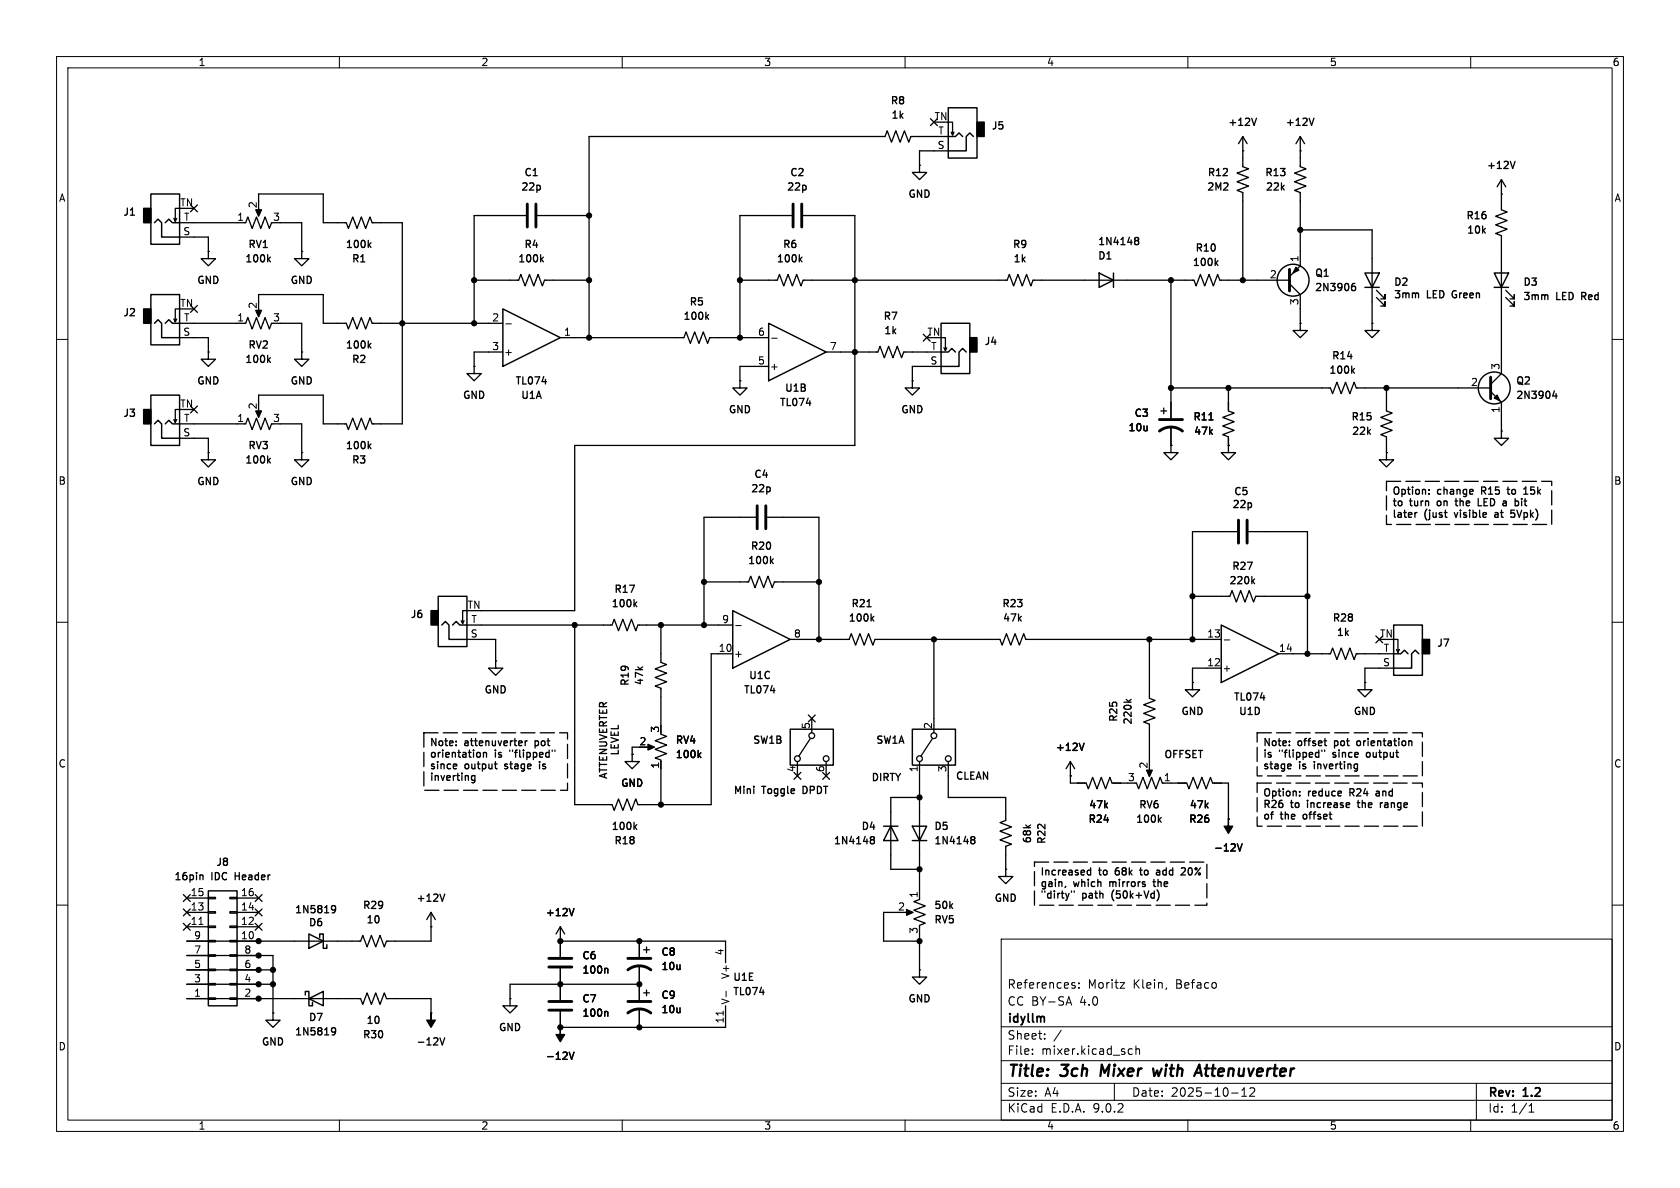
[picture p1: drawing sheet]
<svg xmlns="http://www.w3.org/2000/svg" width="297mm" height="210mm" viewBox="0 0 297 210" stroke-linecap="round" stroke-linejoin="round" font-family="sans-serif">
<g fill="none" stroke="#000" stroke-width=".18">
<path d="M10 10h277v190h-277zM12 12h273v186h-273zM60 10v2M110 10v2M160 10v2M210 10v2M260 10v2M89.4 57.2h1M136.4 59.8h1M10 60h2M285 60h2M10 110h2"/>
<path d="M130.1 110.6h.9M216.4 113.1h1M285 110h2M10 160h2M35.2 163.4h.7M127.9 178.7v.8M128.4 175.2v1M177 166h108v32h-108zM188.6 177.3h.7M189 176.2l.5 1.5M189.7 174.2l.3 .1 .1 .2-.2 .2h-.3M189.7 173.7l.3 .1"/>
<path d="M190.7 174.6v.1M190.7 173.8v.1M198 173.7h.8l-.8 1h.8M206.2 174.6l-.1 .3M285 160h2M60 198v2M110 198v2M160 198v2M177 194.5h108M177 191.5h108M177 187.5h108M177 181.5h108"/>
<path d="M182.5 186.3v.1M182.5 185.5v.1M184.7 183.6v.1M184.7 182.8v.1M187.6 182.1l-1.3 2M197 191.5v3M199.6 186.3h.6M199.6 185.5h.6M200.8 185.5l.2-.1 .4 .1 .1 .9M200.8 184.9v1.5M210 198v2M217.7 193.2h1.2"/>
<path d="M219.5 193.8h.9M219.5 192.7l.5-.4v1.5M221 192.4l.5-.1 .2 .1 .1 .3-.9 1.1h.9M260 198v2M261 191.5v6.5M270.3 196.6h.9M270.3 195.5l.4-.4v1.5"/>
</g>
<path d="M194.8 188.2l-.3 2M203.8 188.9l.3 1.3 .5-.9 .2 .9 .6-1.3M211.4 189.6h.9M212 188.2l.4 2" fill="none" stroke="#000" stroke-width=".4"/>
<g fill="none" stroke="#000" stroke-width=".51">
<path d="M93.2 36.1v4M94.7 36.1v4M140.2 36.1v4M141.7 36.1v4M228 47.6v3.8M205 76.2a3.3 3.3 0 0 1 4 0M205 74.2h4M263.5 66.7v3.8M133.9 89.4v4.1M135.4 89.4v4.1M218.9 91.9v4.1M220.5 91.9v4.1"/>
<path d="M97 170.9h4.1M97 169.4h4.1M97 177h4.1M97 178.6h4.1M111 179.1a3.3 3.3 0 0 1 4.1 0M111 171.5a3.3 3.3 0 0 1 4.1 0M111 169.4h4.1M111 177h4.1"/>
</g>
<g fill="none" stroke="#000" stroke-width=".23">
<path d="M23.1 38h.7M31.2 38.6l-.2 .5M31.7 39.4h11.7l.4-1 .8 2 .7-2 .8 2 .8-2 .7 2 .4-1M31.7 36.8h-.7v2.3l-.3-.5M33.7 36.2l1.2 1.2M34.9 36.2l-1.2 1.2M45.7 35.6v-1.3h11.4v5.1h4.1l.4 1 .8-2 .7 2 .8-2 .7 2 .8-2 .4 1h5.3v35.5h-5.3l-.4-1-.8 2-.7-2-.8 2-.7-2-.8 2-.4-1h-4.1v-5h-11.4v1.2M45.7 36.8v1M49.5 39.4h3.8v5.1M93 38.1h-9.2v19.1M95 38.1h9.1M95.5 32.9v.6"/>
<path d="M140 38.1h-9.2v21.6M142 38.1h9.1v40.6h-49.5v29.3h-16.5M142.5 32.9v.6M162.6 29.2v1.3h1.2l-1.2 1.3-1.3-1.3h1.3M162.6 29.2h.1M164.5 21l1.2 1.2M165.7 21l-1.2 1.2M167.6 21.6h.8v2.3l.3-.5M167.6 24.1h-6.6l-.3 1-.8-2-.8 2-.7-2-.8 2-.8-2-.3 1h-52.4v35.6M167.6 26.7h-5v2.5M168.1 23.4l.3 .5M219.7 26.7h.1"/>
<path d="M219.7 24.1v5.4l1 .3-2 .8 2 .8-2 .7 2 .8-2 .8 1 .3v15.5M219.7 24.1l-.8 1.3M219.7 24.1l.8 1.3M222.1 20.9l-.4 1.3M229.9 24.1v5.4l1 .3-2 .8 2 .8-2 .7 2 .8-2 .8 1 .3v13l-1.9 1.9M229.9 26.7h.1M229.9 24.1l-.8 1.3M229.9 24.1l.7 1.3M232.3 20.9l-.4 1.3M265.4 31.8v5.3l1 .4-2 .7 2 .8-2 .8 2 .7-2 .8 1 .4v24.3l-1.9 1.9M265.4 34.3h.1M265.4 31.8l-.7 1.2"/>
<path d="M265.4 31.8l.8 1.2M267.8 28.5l-.4 1.3M31.2 56.4l-.2 .5M31.7 54.6h-.7v2.3l-.3-.5M31.7 57.2h11.7l.4-1.1 .8 2.1 .7-2.1 .8 2.1 .8-2.1 .7 2.1 .4-1M31.7 59.7h5.1v2.5M31.7 41.9h5.1v2.6M33.7 54l1.2 1.2M34.9 54l-1.2 1.2M36.8 44.5v1.2h1.3l-1.3 1.3-1.2-1.3h1.2M36.8 44.5h.1M45.7 53.3v-1.2h11.4v5.1h4.1l.4 1 .8-2.1 .7 2.1 .8-2.1 .7 2.1 .8-2.1 .4 1.1h23.1"/>
<path d="M45.7 54.6v1M47.4 45.8l.4 .5M47.8 45.4l-.5 .5M49.5 57.2h3.8v5M53.3 44.5v1.2h1.3l-1.3 1.3-1.2-1.3h1.2M53.3 44.5h.1M65.2 43.3l.4 .5M65.6 42.9l-.5 .5M83.8 49.5h7.9l.4-1 .7 2 .8-2 .8 2 .7-2 .8 2 .4-1h7.8M95.7 45.8l.4 .5M96.1 45.4l-.5 .5M99.1 59.7h21.8l.4-1 .7 2 .8-2 .8 2 .7-2 .8 2 .4-1h10.4"/>
<path d="M124.9 56l.4 .5M125.3 55.6l-.5 .5M130.8 49.5h6.6l.4-1 .8 2 .7-2 .8 2 .7-2 .8 2 .4-1h36.1l.3-1 .8 2 .8-2 .7 2 .8-2 .7 2 .4-1h28.5l.4 1 .7-2 .8 2 .7-2 .8 2 .8-2 .3 1h12.4M141.4 45.8l.4 .5M141.8 45.4l-.5 .5M163.2 59.1l1.2 1.2M164.4 59.1l-1.2 1.2M166.4 59.7h.7v2.3l.3-.5M200.6 42.4l.2 .1M200.6 42.1l.2-.1h.4l.1 .3-.2 .2M200.8 42.5h.3M200.8 42.5l-.2 .1"/>
<path d="M201.1 42.5l.2 .3-.1 .3-.1 .1-.5-.1M207 49.5v24.4M215 46.4l.3 .5M215.3 46.1l-.5 .5M228 50.2l1.9 1.9v5.1M229.9 57.2v1.2h-1.3l1.3 1.3 1.2-1.3h-1.2M229.9 57.2h.1M229.9 40.6h12.7v16.6M239 50.7l.4-.1 .3 .2-.2 .5-.3 .1-.2-.1M239.5 50.1l-.3 .1-.2 .2M242.6 57.2v1.2h-1.3l1.3 1.3 1.2-1.3h-1.2M242.6 57.2h.1"/>
<path d="M243.3 52.6l1.6 1.5v-.8v.8h-.8M243.3 51.3l1.6 1.5v-.7v.7h-.8M250.6 51.8l.2 .2v.6M266.2 52.6l1.5 1.5v-.8v.8h-.7M266.2 51.3l1.5 1.5v-.7v.7h-.7M273.5 52.1l.1 .2v.7M31.2 74.2l-.2 .5M31.7 72.4h-.7v2.3l-.3-.5M31.7 74.9h11.7l.4-1 .8 2 .7-2 .8 2 .8-2 .7 2 .4-1M31.7 77.5h5.1v2.5M33.7 71.8l1.2 1.2M34.9 71.8l-1.2 1.2"/>
<path d="M36.8 62.2v1.3h1.3l-1.3 1.3-1.2-1.3h1.2M36.8 62.2h.1M45.7 72.4v1M47.4 63.6l.4 .5M47.8 63.2l-.5 .5M49.5 74.9h3.8v5.1M53.3 62.2v1.3h1.3l-1.3 1.3-1.2-1.3h1.2M53.3 62.2h.1M65.2 61.1l.4 .4M65.2 78.8l.4 .5M65.6 60.7l-.5 .5M65.6 78.5l-.5 .5"/>
<path d="M83.8 64.8v1.2h1.3l-1.3 1.3-1.3-1.3h1.3M83.8 64.8h.1M88.9 62.2h-5.1v2.6M95.8 67.5h.8M130.8 67.3v1.3h1.3l-1.3 1.3-1.3-1.3h1.3M130.8 67.3h.1M135.9 64.8h-5.1v2.5M142.6 71.3h.7M146 62.2h9.2l.4-1 .7 2 .8-2 .8 2 .7-2 .8 2 .4-1h6.6M161.3 67.3v1.3h1.3l-1.3 1.3-1.3-1.3h1.3M161.3 67.3h.1M166.4 64.8h-5.1v2.5"/>
<path d="M166.9 61.5l.2 .5M202.8 75.3v.8M202.8 76l-.1 .1M205.2 72.6h1M205.7 72.1v1.1M207 68.6h28.2l.4 1 .7-2 .8 2 .8-2 .7 2 .8-2 .4 1h23.7M207 78.7v1.3h-1.3l1.3 1.3 1.3-1.3h-1.3M207 78.7h.1M207 75.4v3.3M213.7 74.2h.8M217.2 78.7v1.3h-1.3l1.3 1.3 1.2-1.3h-1.2M217.2 78.7h.1"/>
<path d="M217.2 68.6v4l1 .4-2 .8 2 .7-2 .8 2 .8-2 .7 1 .4v1.5M239.1 65.5l.3 .5M239.4 65.1l-.4 .5M245.1 68.6v4l1 .4-2 .8 2 .7-2 .8 2 .8-2 .7 1 .4v2.8M263.5 69.2l1.9 1.9v5.1M265.4 76.2v1.3h-1.2l1.2 1.2 1.3-1.2h-1.3M265.4 76.2h.1M274.8 69.1l-.3 .9h.8M275.1 69.6v.8M36.8 80v1.3h1.3l-1.3 1.3-1.2-1.3h1.2M36.8 80h.1M47.4 81.4l.4 .5"/>
<path d="M47.8 81l-.5 .5M53.3 80v1.3h1.3l-1.3 1.3-1.2-1.3h1.2M53.3 80h.1M133.6 91.4h-9.1v19.1M135.6 91.4h9.2v21.6M136.1 86.2v.6M136.3 99.2l.4 .4M136.7 98.8l-.5 .5M218.7 94h-7.9v19M220.7 94h10.4v21.6M221.2 89v.6M245.1 80v1.3h-1.3l1.3 1.3 1.3-1.3h-1.3"/>
<path d="M245.1 80h.1M246.5 88.1v1.1M246.5 90.2v1.1M248.3 90.2v1.1M249.4 88.1v1.1M250.1 90.6v.9M250.3 90.7l-.2 .1M252.6 87.2v.2M252.6 86.6v.1M255.3 86.1v1.3M255.7 91.5h.1M257.4 88.1v1.1l.3 .2"/>
<path d="M258.1 88.1v1.3M260.4 90.2v1.3M261.3 88.1v1.3h.6M261.6 90.2v1.1M262.4 88.1v1.3M262.5 86.2l-.6-.1v1.3M263.4 86.3l.1-.2v1.3M263.5 88.1v1.3M264.4 90.6l-.1 .1M264.7 91h-.3l-.2 .1 .1 .3 .4 .1M265 86.1h-.6v.6M265.4 90.2v1.1"/>
<path d="M266.4 86.5h.5M266.6 86.1v1.1l.3 .2M267.1 90.2v.6M267.3 90.7h-.2M267.6 90.7l.2 .2-.1 .4-.1 .2-.5-.1M267.9 88.1v1.3M269 88.6v.8M269.4 87.4h.7M269.4 86.5l.3-.4v1.3M269.4 88.6h.5M269.6 88.1v1.1M271.2 86.1h-.6v.6"/>
<path d="M271.9 86.1v1.3M82 109.7l-.2 .5M82.5 110.5h25.7l.4-1 .7 2 .8-2 .8 2 .7-2 .8 2 .4-1h16.7M82.5 108h-.7v2.2l-.3-.5M82.5 113h5.1v3.8M87.6 116.8v1.3h1.3l-1.3 1.3-1.2-1.3h1.2M87.6 116.8h.1M101.6 110.5v31.7h6.6l.4 1.1 .7-2.1 .8 2.1 .8-2.1 .7 2.1 .8-2.1 .4 1h12.9v-26.6h3.8M112.2 106.8l.4 .5M112.6 106.4l-.5 .5M116.8 110.5v6.6l1.1 .4-2.1 .7 2.1 .8-2.1 .8 2.1 .7-2.1 .8 1 .4v6.6M124.5 102.9h7.8l.4-1 .8 2 .7-2 .8 2 .8-2 .7 2 .4-1h7.9"/>
<path d="M139.7 113h10.4l.4-1 .8 2 .7-2 .8 2 .7-2 .8 2 .4-1h22.1l.4 1 .7-2 .8 2 .8-2 .7 2 .8-2 .4 1h34.5M153.3 107.3h.7M154.1 109.3l.4 .5M154.5 108.9l-.5 .5M165.1 113v16.5M203.2 113v10.4l1 .4-2 .8 2 .7-2 .8 2 .8-2 .7 1 .4v6.6M210.8 105.4h6.6l.4-1 .8 2 .7-2 .8 2 .8-2 .7 2 .4-1h9.1M215.9 118.1h-5.1v2.6M221.4 102.7l.4 .5M221.8 102.3l-.5 .5M226.1 115.6h9.1l.4-1 .7 2 .8-2 .8 2 .7-2 .8 2 .4-1h6.6M243.2 112.4l1.2 1.2"/>
<path d="M244.4 112.4l-1.2 1.2M246.4 113h.7v2.3l.3-.5M246.4 118.1h-5.1v2.6M246.9 114.8l.2 .5M77.1 130.5v1.3l-.8-1.3v1.3M78.8 130.5v1.1M80.6 131.7v.1M80.6 131v.1M80.7 135.8l-.4 .1M80.7 135.1v.3l-.6 .1M80.9 136.7v1.1M81.1 132.6v1.1"/>
<path d="M81.7 136.7h-.1M81.7 136.7h.1M81.7 136.7v.1M83 132.6v1.1M83.4 130.5v1.1M83.4 137.3l.1 .6h.5M84 137.1v1l-.3 .3-.3-.1M84.1 130.5v1.1M84.6 134.6v1.1M84.8 133.1l.1 .5-.1 .2-.3 .1M85.5 133v.9M85.5 133.1h.1"/>
<path d="M86 133.1v.8M87.6 134.6v1.1M87.6 135.8l.3 .1M90.3 134.6v1.1M91 130.5v1.1M91.9 132.6v1.1M92.1 131l.2 .3-.6 .1M92.2 131.8h-.1M92.5 132.6h.1M92.5 132.6v.1M92.8 131v.8M93.2 131l-.4 .2"/>
<path d="M95.4 135.1v.8M96.9 130.5v1.1M97.1 132.6v1.3M98.1 132.6v.2M111.8 133.4v1.2h1.2l-1.2 1.3-1.3-1.3h1.3M111.8 133.4h.1M113 132.1h-1.2v1.3M114.3 132.1h1M116.8 129.8l1.1 .4-2.1 .7 2.1 .8-2.1 .8 2.1 .7-2.1 .8 1 .4v7.8M123.5 133.4l.4 .5M123.9 133.1l-.5 .5M133.3 139v.1"/>
<path d="M136.2 122.1h.8M140.4 136.6l1.2 1.2M141 134.6v2.6M141.6 136.6l-1.2 1.2M142.9 126.4l1.2 1.2M143.3 130.6l-2.1 3.1M143.5 127v2.5M144.1 126.4l-1.2 1.2M145.4 136.6l1.3 1.2M146 134.6v2.6M146.7 136.6l-1.3 1.2M162.6 134.6v24.2"/>
<path d="M164.8 130.6l-2 3.1M167.6 134.6v6.4h10.2v4l-1 .4 2 .8-2 .7 2 .8-2 .8 2 .7-1 .4v4.1M189.2 134.6v3.8h2.8l.4 1 .8-2 .7 2 .8-2 .8 2 .7-2 .4 1h2.8M189.2 137.2h.1M189.2 134.6l-.7 1.3M189.2 134.6l.8 1.3M191.6 131.4l-.4 1.3M199.1 123.6l.5 .5M200 123.6l-.5 .4M200.7 138.4h.2l.4 1 .8-2 .7 2 .8-2 .7 2 .8-2 .4 1M203.2 135.9v1M205.7 138.4h4.1l.4 1 .7-2 .8 2 .8-2 .7 2 .8-2 .4 1h2.8v6.4"/>
<path d="M210.8 120.7v1.2h1.3l-1.3 1.3-1.3-1.3h1.3M210.8 120.7h.1M222.8 123.3h.8M224.4 130.5v1.3l-.7-1.3v1.3M224.7 134.6v1.1M226.1 130.5v1.1M227.9 131v.1M227.9 131.7v.1M227.9 132.6v1.1M228.2 135.8l-.1 .1M228.3 135.4l-.7 .1M228.6 132.6h.1"/>
<path d="M228.6 132.6v.1M229.8 139.9v.1M231 130.5l-.3 .1M231.7 130.5l-.2 .1M233.1 132.6v1.3M233.8 139.4v1.3M234.1 131h.4M234.2 130.5v1.1M234.3 131.8h.2M237 134.6v1.1M238.2 130.5v1.1M239.3 139.5l-.6-.1v1.3"/>
<path d="M239.9 139.5h.6M240 135.1l-.1 1.1M240 135.8l-.1 .1M240.3 131h-.3l-.1 .2v.5l.4 .1M241.3 120.7v1.2h1.3l-1.3 1.3-1.3-1.3h1.3M241.3 120.7h.1M241.4 139.4l-.3 .9M241.7 133.1l-.1 .5 .1 .2 .3 .1M241.9 130.5l-.1 .1M241.9 130.5v.1M241.9 130.5v.2M243.7 139.9h-.4"/>
<path d="M243.9 132.6v1.1M244.7 130.5v1.1M246.2 139.4v1.3M246.6 130.5v1.1M246.9 132.6v1.1M247.3 130.5l-.1 .1M247.3 130.5l.1 .1M247.3 130.5v.2M249.4 131l.2 .1v.7M32.4 158.1l1.2 1.3M33 158.8h3.8M33.6 158.1l-1.2 1.3"/>
<path d="M35.4 154.7h.4l.1 .8M36.8 158.6h1.3v.3h-1.3zM40.6 158.6h1.3v.3h-1.3zM41.9 158.8h3.8M45.1 158.1l1.2 1.3M46.3 158.1l-1.2 1.3M78.6 158.1l-.4 1.2M112.2 146.1l.4 .5M112.6 145.8l-.5 .5M153.9 148l.2-.1 .4 .1 .1 .2-.3 .2M153.9 148.3l.2 .1M154.1 148.4h.2"/>
<path d="M154.1 148.4l-.2 .2M154.3 148.4l.3 .3-.1 .3-.2 .2-.4-.2M162.6 159l-1.1 .4 2.1 .7-2.1 .8 2.1 .8-2.1 .7 2.1 .8-1 .4v.2M162.6 141h-5.1v12.7h5.1M171.7 148.3l.2 .1M171.7 148l.2-.1 .3 .1 .1 .2-.2 .2M171.9 148.4h.2M171.9 148.4l-.2 .2M172.1 148.4l.2 .3v.3l-.2 .2-.4-.2M177.8 153.7v1.2h1.3l-1.3 1.3-1.3-1.3h1.3M177.8 153.7h.1M184.3 153.4v1.3"/>
<path d="M185.8 157.5v1.3M187.8 157.5v1.1M188.4 156.7l-.1 .2M189 157.9l-.3 .9M191.2 155.4v1.3M192.4 155.4l-.1 .1M192.4 155.4v.1M192.4 155.4v.2M192.8 153.9l-.4-.1-.2 .3 .1 .5h.5M192.8 153.4v1.3M193.7 157.5v1.1M194.1 155.4v1.3"/>
<path d="M194.4 153.4v1.1M194.4 157.5v1.3M197.8 153.4l-.4 .1M198.5 153.5h.5M199.6 153.4v1.3M201.5 153.8h.4M201.6 153.4v1.1l.3 .2M204 155.4v1.1l.3 .2M204.5 154.6h.5M204.5 153.9h.5v.8M204.7 155.4v1.3M204.8 157.9l.1 .5-.3 .8"/>
<path d="M204.9 144.9l.4 .5M205 154.1l-.5 .1M205.3 144.5l-.5 .5M206.2 153.4v1.3M207.3 153.4v1.3M208.9 153.5l.4-.1 .3 .4-.8 .9h.8M210.2 153.5h.4M211.3 153.5h.3M212.2 153.4l-.9 1.3M217.2 144.8h.1M218.7 149.2l.5 1.2 .4-1.2M223.7 141.5v1.2"/>
<path d="M226.5 143.5v1.1M227.2 143.5v1.3M228.3 141.5v1.1M229.8 140.6v.1M235.1 143.5v1.1M240.1 141.5v1.1l.3 .1M240.8 141.5v1.2M243.7 140.2h-.3l-.2 .2 .1 .2 .4 .1M244 141.9v.8M244.2 142l-.2 .1M244.9 142.3l-.1 .1 .1 .3M32.4 163.2l1.2 1.2"/>
<path d="M32.4 160.7l1.2 1.2M33 176.5h30.8l.3 1 .8-2 .8 2 .7-2 .8 2 .7-2 .4 1h7.9v2.6M33 174h15.3M33 171.5h15.3M33 168.9h15.3v10.2M33 163.8h3.8M33 161.3h3.8M33.6 163.2l-1.2 1.2M33.6 160.7l-1.2 1.2M36.8 176.4h1.3v.3h-1.3zM36.8 173.9h1.3v.2h-1.3zM36.8 171.3h1.3v.3h-1.3z"/>
<path d="M36.8 168.8h1.3v.2h-1.3zM36.8 166.2h1.3v.3h-1.3zM36.8 163.7h1.3v.3h-1.3zM36.8 161.2h1.3v.2h-1.3zM40.6 176.4h1.3v.3h-1.3zM40.6 173.9h1.3v.2h-1.3zM40.6 171.3h1.3v.3h-1.3zM40.6 168.8h1.3v.2h-1.3zM40.6 166.2h1.3v.3h-1.3zM40.6 163.7h1.3v.3h-1.3zM40.6 161.2h1.3v.2h-1.3zM41.9 163.8h3.8"/>
<path d="M41.9 161.3h3.8M45.1 163.2l1.2 1.2M45.1 160.7l1.2 1.2M46.3 163.2l-1.2 1.2M46.3 160.7l-1.2 1.2M48.3 179.1v1.2h1.2l-1.2 1.3-1.3-1.3h1.3M48.3 179.1h.1M58.7 160.2l.1-.1 .5 .1a.84 .84 0 0 1-.3 1.2h-.3M59.3 160.6l-.2 .3-.4-.1M76.2 179.1h.1M76.2 163.8h.1M76.2 161.3v5.1h-7.9l-.4 1-.7-2-.8 2-.7-2-.8 2-.8-2-.3 1h-30.8"/>
<path d="M76.2 161.3l-.8 1.3M76.2 161.3l.8 1.3M90.2 176.5v1.3h1.2l-1.2 1.3-1.3-1.3h1.3M90.2 176.5h.1M99.1 166.4h.1M99.1 163.8v5.4M99.1 171.2v5.6M99.1 178.8v2.8M99.1 166.4h29.2v3.8M99.1 163.8l-.8 1.3M99.1 163.8l.7 1.3M101.5 160.6l-.4 1.3"/>
<path d="M107.1 171.2l.4 .2v.6M107.1 178.8l.4 .2v.6M113 166.4v2.8M113 170.7v6.1M113 178.3v3.3M113 174h-22.8v2.5M113.8 175.5h1M113.8 167.9h1M114.3 167.4v1M114.3 175v1M120.2 170.5v.9M120.2 178.2v.8"/>
<path d="M120.2 178.9v.1M120.2 171.3h.1M128.3 177.8v3.8h-29.2M134.3 175.4h.8M158.7 161.3h-2.5v5.1h6.4M160 161.3h1M162.6 171.5v1.2h1.2l-1.2 1.3-1.3-1.3h1.3M162.6 171.5h.1M162.6 165.1v6.4M58.7 181.8l.1-.1 .5 .1a.84 .84 0 0 1-.3 1.1h-.3M59.3 182.2l-.2 .3-.4-.2M77.8 183.5l.4 1.2 .4-1.2"/>
<path d="M99.1 181.6h.1M100.6 186l.5 1.3 .4-1.3"/>
<circle cx="141" cy="134.1" r=".51"/>
<circle cx="143.5" cy="130" r=".51"/>
<circle cx="146.1" cy="134.1" r=".51"/>
<circle cx="162.6" cy="134.1" r=".51"/>
<circle cx="165.1" cy="130" r=".51"/>
<circle cx="167.6" cy="134.1" r=".51"/>
</g>
<path d="M25.4 36.8h1.3v2.6h-1.3zM172.7 21.6h1.3v2.5h-1.3zM25.4 54.6h1.3v2.6h-1.3zM25.4 72.4h1.3v2.5h-1.3zM171.4 59.7h1.3v2.5h-1.3zM76.2 108h1.3v2.5h-1.3zM251.5 113h1.2v2.6h-1.2z" fill="#000" stroke="#000" stroke-width=".25"/>
<g fill="none" stroke="#000" stroke-width=".25">
<path d="M167.6 19.1h5.1v8.8h-5.1zM26.7 34.3h5v8.9h-5zM27.3 39.4l.6-.7 .7 .7v2.5h3.1M29.2 39.4l.6-.7 .7 .7h1.2M167.6 24.1h1.3l.6-.6 .7 .6M172.1 24.1l-.7-.6-.6 .6v2.6h-3.2M26.7 52.1h5v8.9h-5zM27.3 57.2l.6-.7 .7 .7v2.5h3.1M29.2 57.2l.6-.7 .7 .7h1.2M88.9 54.6l10.2 5.1-10.2 5.1zM135.9 57.2l10.1 5-10.1 5.1zM166.4 57.2h5v8.8h-5z"/>
<path d="M194.3 48.3l2.5 1.2-2.5 1.3zM196.8 48.3v2.5M241.3 48.3h2.5l-1.2 2.5zM241.3 50.8h2.5M264.2 48.3h2.5l-1.3 2.5zM264.2 50.8h2.5M26.7 69.9h5v8.8h-5zM27.3 74.9l.6-.6 .7 .6v2.6h3.1M29.2 74.9l.6-.6 .7 .6h1.2M166.4 62.2h1.2l.7-.6 .6 .6M170.8 62.2l-.6-.6-.7 .6v2.6h-3.1M77.5 105.4h5v8.9h-5z"/>
<path d="M78.1 110.5l.6-.6 .7 .6v2.5h3.1M80 110.5l.6-.6 .7 .6h1.2M129.5 108l10.2 5-10.2 5.1zM215.9 110.5l10.2 5.1-10.2 5.1zM246.4 110.5h5.1v8.9h-5.1zM246.4 115.6h1.2l.7-.7 .6 .7M250.8 115.6l-.6-.7-.6 .7v2.5h-3.2M139.7 128.9h7.6v6.4h-7.6zM161.3 128.9h7.6v6.4h-7.6zM36.8 157.5h5.1v20.3h-5.1zM156.2 146.1h2.5M157.5 146.1l1.2 2.5h-2.5z"/>
<path d="M161.3 146.1h2.5l-1.2 2.5zM161.3 148.6h2.5M54 175.9v-.6h.6v2.5h.6v-.6M54.6 176.5l2.5-1.2v2.5zM54.6 165.1l2.5 1.3-2.5 1.2zM56.5 165.7v-.6h.6v2.5h.7v-.6"/>
<circle cx="228.6" cy="49.5" r="2.82"/>
<circle cx="264.2" cy="68.6" r="2.82"/>
</g>
<path d="M45.2 37.1h1l-.5 1.1zM45.2 54.9h1l-.5 1.1zM229.1 47.2l.5 .6-1 .5zM45.2 72.6h1l-.5 1.2zM264.7 69.9l.5 1-1-.5zM114.6 131.6l1.1 .5-1.1 .5zM202.7 136.1h1l-.5 1.2zM217.2 144.8v1.3h.7l-.7 1.2-.8-1.2h.8zM76.2 179.1v1.2h.8l-.8 1.3-.8-1.3h.8zM160.3 160.8l1.1 .5-1.1 .5zM99.1 181.6v1.3h.7l-.7 1.3-.8-1.3h.8z" fill="#000" stroke="#000" stroke-width=".23"/>
<path d="M245.1 85.1h29.2v7.6h-29.2zM74.9 129.5h25.4v10.2h-25.4zM222.2 129.5h29.3v7.7h-29.3zM222.2 138.4h29.3v7.7h-29.3zM182.9 152.4h30.5v7.6h-30.5z" fill="none" stroke="#000" stroke-width=".23" stroke-dasharray="2.5 .9"/>
<g fill="#000" stroke="#000" stroke-width=".18">
<circle cx="104.1" cy="38.1" r=".46"/>
<circle cx="71.1" cy="57.2" r=".46"/>
<circle cx="83.8" cy="57.2" r=".46"/>
<circle cx="83.8" cy="49.5" r=".46"/>
<circle cx="104.1" cy="59.7" r=".46"/>
<circle cx="104.1" cy="49.5" r=".46"/>
<circle cx="130.8" cy="49.5" r=".46"/>
<circle cx="130.8" cy="59.7" r=".46"/>
<circle cx="151.1" cy="49.5" r=".46"/>
<circle cx="207" cy="49.5" r=".46"/>
<circle cx="219.7" cy="49.5" r=".46"/>
<circle cx="229.9" cy="40.6" r=".46"/>
<circle cx="151.1" cy="62.2" r=".46"/>
<circle cx="207" cy="68.6" r=".46"/>
<circle cx="217.2" cy="68.6" r=".46"/>
<circle cx="245.1" cy="68.6" r=".46"/>
<circle cx="101.6" cy="110.5" r=".46"/>
<circle cx="116.8" cy="110.5" r=".46"/>
<circle cx="124.5" cy="102.9" r=".46"/>
<circle cx="124.5" cy="110.5" r=".46"/>
<circle cx="144.8" cy="102.9" r=".46"/>
<circle cx="144.8" cy="113" r=".46"/>
<circle cx="165.1" cy="113" r=".46"/>
<circle cx="203.2" cy="113" r=".46"/>
<circle cx="210.8" cy="105.4" r=".46"/>
<circle cx="210.8" cy="113" r=".46"/>
<circle cx="231.1" cy="115.6" r=".46"/>
<circle cx="231.1" cy="105.4" r=".46"/>
<circle cx="116.8" cy="142.2" r=".46"/>
<circle cx="162.6" cy="141" r=".46"/>
<circle cx="162.6" cy="153.7" r=".46"/>
<circle cx="45.7" cy="176.5" r=".46"/>
<circle cx="45.7" cy="168.9" r=".46"/>
<circle cx="45.7" cy="174" r=".46"/>
<circle cx="45.7" cy="171.5" r=".46"/>
<circle cx="45.7" cy="166.4" r=".46"/>
<circle cx="48.3" cy="171.5" r=".46"/>
<circle cx="48.3" cy="174" r=".46"/>
<circle cx="99.1" cy="174" r=".46"/>
<circle cx="99.1" cy="166.4" r=".46"/>
<circle cx="113" cy="174" r=".46"/>
<circle cx="113" cy="166.4" r=".46"/>
<circle cx="162.6" cy="166.4" r=".46"/>
<circle cx="99.1" cy="181.6" r=".46"/>
<circle cx="113" cy="181.6" r=".46"/>
</g>
<g font-size="2.8">
<text x="178" y="190.9">Title:</text>
<text x="187.7" y="190.9">3ch</text>
<text x="195.4" y="190.9">Mixer</text>
<text x="205.5" y="190.9">with</text>
<text x="213.9" y="190.9">Attenuverter</text>
</g>
<g font-size="2.1">
<text x="178" y="178">CC BY-SA</text>
<text x="178" y="175">References:</text>
<text x="191" y="178">4.0</text>
<text x="192.3" y="175">Moritz</text>
<text x="200.4" y="175">Klein,</text>
<text x="208" y="175">Befaco</text>
<text x="178" y="184">Sheet:</text>
<text x="178" y="181.2">idyllm</text>
<text x="178" y="186.7">File:</text>
<text x="184.1" y="186.7">mixer.kicad_sch</text>
<text x="178" y="196.9">KiCad</text>
<text x="178" y="194.1">Size:</text>
<text x="184.7" y="194.1">A4</text>
<text x="185.7" y="196.9">E.D.A.</text>
<text x="193.3" y="196.9">9.0.2</text>
<text x="200" y="194.1">Date:</text>
<text x="207" y="194.1">2025-10-12</text>
<text x="263" y="194.3">Rev:</text>
<text x="263" y="196.9">Id:</text>
<text x="267.1" y="196.9">1/1</text>
<text x="269.4" y="194.3">1.2</text>
</g>
<g font-size="1.8">
<text x="35" y="11.9">1</text>
<text x="85" y="11.9">2</text>
<text x="135" y="11.9">3</text>
<text x="185" y="11.9">4</text>
<text x="235" y="11.9">5</text>
<text x="285" y="11.9">6</text>
<text x="157.3" y="18.8">R8</text>
<text x="157.4" y="21.3">1k</text>
<text x="165.1" y="21.3">TN</text>
<text x="165.8" y="23.9">T</text>
<text x="175.2" y="23.2">J5</text>
<text x="217" y="22.6">+12V</text>
<text x="227.1" y="22.6">+12V</text>
<text x="165.7" y="26.4">S</text>
<text x="10.3" y="35.9">A</text>
<text x="92" y="34">22p</text>
<text x="92.5" y="31.5">C1</text>
<text x="139" y="34">22p</text>
<text x="139.5" y="31.5">C2</text>
<text x="160.4" y="35.3">GND</text>
<text x="213.2" y="34">2M2</text>
<text x="213.3" y="31.5">R12</text>
<text x="223.5" y="31.5">R13</text>
<text x="223.6" y="34">22k</text>
<text x="262.7" y="30.2">+12V</text>
<text x="285.3" y="35.9">A</text>
<text x="21.6" y="38.4">J1</text>
<text x="31.8" y="36.6">TN</text>
<text x="32.3" y="41.7">S</text>
<text x="32.4" y="39.1">T</text>
<text x="41.8" y="39.1">1</text>
<text x="45.5" y="36.9" transform="rotate(-90 45.5 36.9)">2</text>
<text x="48.2" y="39.1">3</text>
<text x="259.1" y="39.1">R16</text>
<text x="259.2" y="41.6">10k</text>
<text x="43.2" y="46.7">100k</text>
<text x="43.7" y="44.2">RV1</text>
<text x="61" y="44.2">100k</text>
<text x="62" y="46.7">R1</text>
<text x="91.4" y="46.7">100k</text>
<text x="92.5" y="44.2">R4</text>
<text x="137.2" y="46.7">100k</text>
<text x="138.2" y="44.2">R6</text>
<text x="178.9" y="44.2">R9</text>
<text x="179" y="46.7">1k</text>
<text x="194" y="46.2">D1</text>
<text x="194" y="43.6">1N4148</text>
<text x="210.7" y="47.3">100k</text>
<text x="211.2" y="44.8">R10</text>
<text x="229.6" y="46.4" transform="rotate(-90 229.6 46.4)">1</text>
<text x="34.7" y="50.5">GND</text>
<text x="51.2" y="50.5">GND</text>
<text x="224.4" y="49.3">2</text>
<text x="232.3" y="49.2">Q1</text>
<text x="232.3" y="51.8">2N3906</text>
<text x="246.3" y="50.8">D2</text>
<text x="246.3" y="53">3mm</text>
<text x="252.3" y="53">LED</text>
<text x="257.1" y="53">Green</text>
<text x="269.1" y="50.8">D3</text>
<text x="269.1" y="53.4">3mm</text>
<text x="275.1" y="53.4">LED</text>
<text x="280" y="53.4">Red</text>
<text x="21.6" y="56.2">J2</text>
<text x="31.8" y="54.4">TN</text>
<text x="32.3" y="59.4">S</text>
<text x="32.4" y="56.9">T</text>
<text x="41.8" y="56.9">1</text>
<text x="45.5" y="54.7" transform="rotate(-90 45.5 54.7)">2</text>
<text x="48.2" y="56.9">3</text>
<text x="86.9" y="56.9">2</text>
<text x="99.6" y="59.4">1</text>
<text x="120.6" y="56.9">100k</text>
<text x="121.7" y="54.3">R5</text>
<text x="133.9" y="59.4">6</text>
<text x="156" y="56.9">R7</text>
<text x="156.1" y="59.4">1k</text>
<text x="163.8" y="59.4">TN</text>
<text x="229.6" y="54" transform="rotate(-90 229.6 54)">3</text>
<text x="43.2" y="64.5">100k</text>
<text x="43.7" y="61.9">RV2</text>
<text x="61" y="61.9">100k</text>
<text x="62" y="64.5">R2</text>
<text x="86.9" y="62">3</text>
<text x="89" y="63.1">+</text>
<text x="133.9" y="64.5">5</text>
<text x="136" y="65.6">+</text>
<text x="146.6" y="62">7</text>
<text x="164.4" y="64.5">S</text>
<text x="164.5" y="62">T</text>
<text x="173.9" y="61.3">J4</text>
<text x="235.3" y="63.8">R14</text>
<text x="265.2" y="65.5" transform="rotate(-90 265.2 65.5)">3</text>
<text x="34.7" y="68.3">GND</text>
<text x="51.2" y="68.3">GND</text>
<text x="81.7" y="70.8">GND</text>
<text x="91" y="68.3">TL074</text>
<text x="91.9" y="70.8">U1A</text>
<text x="138.6" y="69.6">U1B</text>
<text x="234.8" y="66.4">100k</text>
<text x="260" y="68.3">2</text>
<text x="267.9" y="68.3">Q2</text>
<text x="267.9" y="70.8">2N3904</text>
<text x="21.6" y="74">J3</text>
<text x="31.8" y="72.1">TN</text>
<text x="32.3" y="77.2">S</text>
<text x="32.4" y="74.7">T</text>
<text x="41.8" y="74.7">1</text>
<text x="45.5" y="72.5" transform="rotate(-90 45.5 72.5)">2</text>
<text x="48.2" y="74.7">3</text>
<text x="128.7" y="73.4">GND</text>
<text x="137.7" y="72.1">TL074</text>
<text x="159.1" y="73.4">GND</text>
<text x="199.3" y="76.5">10u</text>
<text x="200.4" y="74">C3</text>
<text x="210.8" y="74.6">R11</text>
<text x="210.9" y="77.2">47k</text>
<text x="238.7" y="74.6">R15</text>
<text x="238.9" y="77.2">22k</text>
<text x="265.2" y="73.1" transform="rotate(-90 265.2 73.1)">1</text>
<text x="43.2" y="82.3">100k</text>
<text x="43.7" y="79.7">RV3</text>
<text x="61" y="79.7">100k</text>
<text x="62" y="82.3">R3</text>
<text x="10.3" y="85.9">B</text>
<text x="34.7" y="86.1">GND</text>
<text x="51.2" y="86.1">GND</text>
<text x="132.6" y="87.3">22p</text>
<text x="133.2" y="84.8">C4</text>
<text x="218" y="87.8">C5</text>
<text x="246.1" y="88">Option:</text>
<text x="254.2" y="88">change</text>
<text x="262.3" y="88">R15</text>
<text x="267.4" y="88">to</text>
<text x="270.7" y="88">15k</text>
<text x="285.3" y="85.9">B</text>
<text x="217.7" y="90.1">22p</text>
<text x="246.1" y="90">to</text>
<text x="246.1" y="92.1">later</text>
<text x="249.3" y="90">turn</text>
<text x="251.9" y="92.1">(just</text>
<text x="254.5" y="90">on</text>
<text x="257.6" y="92.1">visible</text>
<text x="258.2" y="90">the</text>
<text x="262.6" y="90">LED</text>
<text x="265.1" y="92.1">at</text>
<text x="267.5" y="90">a</text>
<text x="268.4" y="92.1">5Vpk)</text>
<text x="270" y="90">bit</text>
<text x="132.1" y="100">100k</text>
<text x="132.6" y="97.5">R20</text>
<text x="217.6" y="101.1">R27</text>
<text x="82.6" y="107.7">TN</text>
<text x="107.9" y="107.7">100k</text>
<text x="108.4" y="105.1">R17</text>
<text x="150.3" y="107.7">R21</text>
<text x="177" y="107.7">R23</text>
<text x="217.2" y="103.6">220k</text>
<text x="72.4" y="109.6">J6</text>
<text x="83.1" y="112.8">S</text>
<text x="83.2" y="110.2">T</text>
<text x="127.6" y="110.2">9</text>
<text x="140.3" y="112.8">8</text>
<text x="149.9" y="110.2">100k</text>
<text x="177.1" y="110.2">47k</text>
<text x="213.3" y="112.8">13</text>
<text x="235.4" y="110.2">R28</text>
<text x="236.2" y="112.7">1k</text>
<text x="243.9" y="112.8">TN</text>
<text x="127" y="115.3">10</text>
<text x="129.7" y="116.4">+</text>
<text x="213.3" y="117.9">12</text>
<text x="216" y="119">+</text>
<text x="226" y="115.3">14</text>
<text x="244.4" y="117.9">S</text>
<text x="244.5" y="115.3">T</text>
<text x="253.9" y="114.6">J7</text>
<text x="85.5" y="122.9">GND</text>
<text x="111.5" y="121.4" transform="rotate(-90 111.5 121.4)">R19</text>
<text x="114" y="121.3" transform="rotate(-90 114 121.3)">47k</text>
<text x="131.3" y="122.9">TL074</text>
<text x="132.2" y="120.4">U1C</text>
<text x="218" y="124.2">TL074</text>
<text x="113" y="131.8">2</text>
<text x="116.6" y="129.6" transform="rotate(-90 116.6 129.6)">3</text>
<text x="119.3" y="131.8">RV4</text>
<text x="133" y="131.8">SW1B</text>
<text x="143.3" y="129" transform="rotate(-90 143.3 129)">5</text>
<text x="154.7" y="131.8">SW1A</text>
<text x="164.8" y="129" transform="rotate(-90 164.8 129)">2</text>
<text x="197.8" y="127.8" transform="rotate(-90 197.8 127.8)">R25</text>
<text x="200.4" y="128.3" transform="rotate(-90 200.4 128.3)">220k</text>
<text x="208.7" y="126.7">GND</text>
<text x="218.9" y="126.7">U1D</text>
<text x="239.1" y="126.7">GND</text>
<text x="10.3" y="135.9">C</text>
<text x="75.9" y="132.4">Note:</text>
<text x="75.9" y="134.5">orientation</text>
<text x="75.9" y="136.5">since</text>
<text x="82.2" y="132.4">attenuverter</text>
<text x="82.2" y="136.5">output</text>
<text x="87.6" y="134.5">is</text>
<text x="89.7" y="136.5">stage</text>
<text x="90.6" y="134.5">&quot;flipped&quot;</text>
<text x="95" y="132.4">pot</text>
<text x="96.2" y="136.5">is</text>
<text x="107.7" y="137.9" transform="rotate(-90 107.7 137.9)">ATTENUVERTER</text>
<text x="109.7" y="133.8" transform="rotate(-90 109.7 133.8)">LEVEL</text>
<text x="116.6" y="136" transform="rotate(-90 116.6 136)">1</text>
<text x="119.3" y="134.3">100k</text>
<text x="140.7" y="136.6" transform="rotate(-90 140.7 136.6)">4</text>
<text x="145.8" y="136.6" transform="rotate(-90 145.8 136.6)">6</text>
<text x="162.3" y="136.6" transform="rotate(-90 162.3 136.6)">1</text>
<text x="167.4" y="136.6" transform="rotate(-90 167.4 136.6)">3</text>
<text x="186.5" y="133.1">+12V</text>
<text x="202.9" y="136" transform="rotate(-90 202.9 136)">2</text>
<text x="205.7" y="134.3">OFFSET</text>
<text x="223.2" y="132.4">Note:</text>
<text x="223.2" y="134.5">is</text>
<text x="223.2" y="136.5">stage</text>
<text x="226.2" y="134.5">&quot;flipped&quot;</text>
<text x="229.5" y="132.4">offset</text>
<text x="229.7" y="136.5">is</text>
<text x="232.8" y="136.5">inverting</text>
<text x="236.1" y="134.5">since</text>
<text x="236.3" y="132.4">pot</text>
<text x="240.8" y="132.4">orientation</text>
<text x="242.5" y="134.5">output</text>
<text x="285.3" y="135.9">C</text>
<text x="75.9" y="138.6">inverting</text>
<text x="109.6" y="139.4">GND</text>
<text x="129.5" y="140.7">Mini</text>
<text x="134.7" y="140.7">Toggle</text>
<text x="142.3" y="140.7">DPDT</text>
<text x="153.9" y="138.4">DIRTY</text>
<text x="168.8" y="138.1">CLEAN</text>
<text x="192.4" y="143.2">47k</text>
<text x="199.3" y="138.2">3</text>
<text x="201.2" y="143.2">RV6</text>
<text x="205.7" y="138.2">1</text>
<text x="210.2" y="143.2">47k</text>
<text x="223.2" y="141.3">Option:</text>
<text x="223.2" y="143.4">R26</text>
<text x="228.3" y="143.4">to</text>
<text x="231.3" y="141.3">reduce</text>
<text x="231.6" y="143.4">increase</text>
<text x="239.1" y="141.3">R24</text>
<text x="240.9" y="143.4">the</text>
<text x="244.2" y="141.3">and</text>
<text x="245.3" y="143.4">range</text>
<text x="107.9" y="147">100k</text>
<text x="108.4" y="149.6">R18</text>
<text x="147.2" y="149.6">1N4148</text>
<text x="152.1" y="147">D4</text>
<text x="165" y="147">D5</text>
<text x="165" y="149.6">1N4148</text>
<text x="182.6" y="149.3" transform="rotate(-90 182.6 149.3)">68k</text>
<text x="185.1" y="149.4" transform="rotate(-90 185.1 149.4)">R22</text>
<text x="192.2" y="145.8">R24</text>
<text x="200.7" y="145.8">100k</text>
<text x="210" y="145.8">R26</text>
<text x="223.2" y="145.4">of</text>
<text x="226.5" y="145.4">the</text>
<text x="230.8" y="145.4">offset</text>
<text x="30.7" y="155.9">16pin</text>
<text x="37.4" y="155.9">IDC</text>
<text x="38.1" y="153.4">J8</text>
<text x="41.9" y="155.9">Header</text>
<text x="183.8" y="155.3">Increased</text>
<text x="194.4" y="155.3">to</text>
<text x="197.6" y="155.3">68k</text>
<text x="202.5" y="155.3">to</text>
<text x="205.8" y="155.3">add</text>
<text x="210.6" y="155.3">20%</text>
<text x="214.4" y="150.8">-12V</text>
<text x="33.6" y="161">13</text>
<text x="33.6" y="158.5">15</text>
<text x="42.5" y="161">14</text>
<text x="42.5" y="158.5">16</text>
<text x="52" y="161.8">1N5819</text>
<text x="64" y="161">R29</text>
<text x="73.4" y="159.7">+12V</text>
<text x="158.7" y="161">2</text>
<text x="162.3" y="158.8" transform="rotate(-90 162.3 158.8)">1</text>
<text x="165" y="161">50k</text>
<text x="175.6" y="159.7">GND</text>
<text x="183.8" y="157.4">gain,</text>
<text x="183.8" y="159.4">&quot;dirty&quot;</text>
<text x="189.9" y="157.4">which</text>
<text x="191.4" y="159.4">path</text>
<text x="196.6" y="157.4">mirrors</text>
<text x="197" y="159.4">(50k+Vd)</text>
<text x="204.8" y="157.4">the</text>
<text x="33.6" y="163.6">11</text>
<text x="34.2" y="166.1">9</text>
<text x="42.5" y="166.1">10</text>
<text x="42.5" y="163.6">12</text>
<text x="54.4" y="164">D6</text>
<text x="64.6" y="163.5">10</text>
<text x="96.3" y="162.3">+12V</text>
<text x="162.3" y="165.2" transform="rotate(-90 162.3 165.2)">3</text>
<text x="165" y="163.5">RV5</text>
<text x="34.2" y="173.7">3</text>
<text x="34.2" y="171.2">5</text>
<text x="34.2" y="168.7">7</text>
<text x="43.1" y="173.7">4</text>
<text x="43.1" y="171.2">6</text>
<text x="43.1" y="168.7">8</text>
<text x="102.8" y="169.9">C6</text>
<text x="102.8" y="172.4">100n</text>
<text x="116.7" y="169.3">C8</text>
<text x="116.7" y="171.8">10u</text>
<text x="128" y="169" transform="rotate(-90 128 169)">4</text>
<text x="129.1" y="173.2" transform="rotate(-90 129.1 173.2)">V+</text>
<text x="129.4" y="173.7">U1E</text>
<text x="34.2" y="176.3">1</text>
<text x="43.1" y="176.3">2</text>
<text x="102.8" y="177.5">C7</text>
<text x="116.7" y="176.9">C9</text>
<text x="116.7" y="179.4">10u</text>
<text x="129.1" y="177.7" transform="rotate(-90 129.1 177.7)">V-</text>
<text x="129.4" y="176.2">TL074</text>
<text x="160.4" y="177.5">GND</text>
<text x="10.3" y="185.9">D</text>
<text x="46.1" y="185.1">GND</text>
<text x="52" y="183.3">1N5819</text>
<text x="54.4" y="180.8">D7</text>
<text x="64" y="183.9">R30</text>
<text x="64.6" y="181.3">10</text>
<text x="73.4" y="185.1">-12V</text>
<text x="88" y="182.6">GND</text>
<text x="102.8" y="180">100n</text>
<text x="128" y="181" transform="rotate(-90 128 181)">11</text>
<text x="285.3" y="185.9">D</text>
<text x="96.3" y="187.7">-12V</text>
<text x="35" y="199.9">1</text>
<text x="85" y="199.9">2</text>
<text x="135" y="199.9">3</text>
<text x="185" y="199.9">4</text>
<text x="235" y="199.9">5</text>
<text x="285" y="199.9">6</text>
</g>
</svg>
